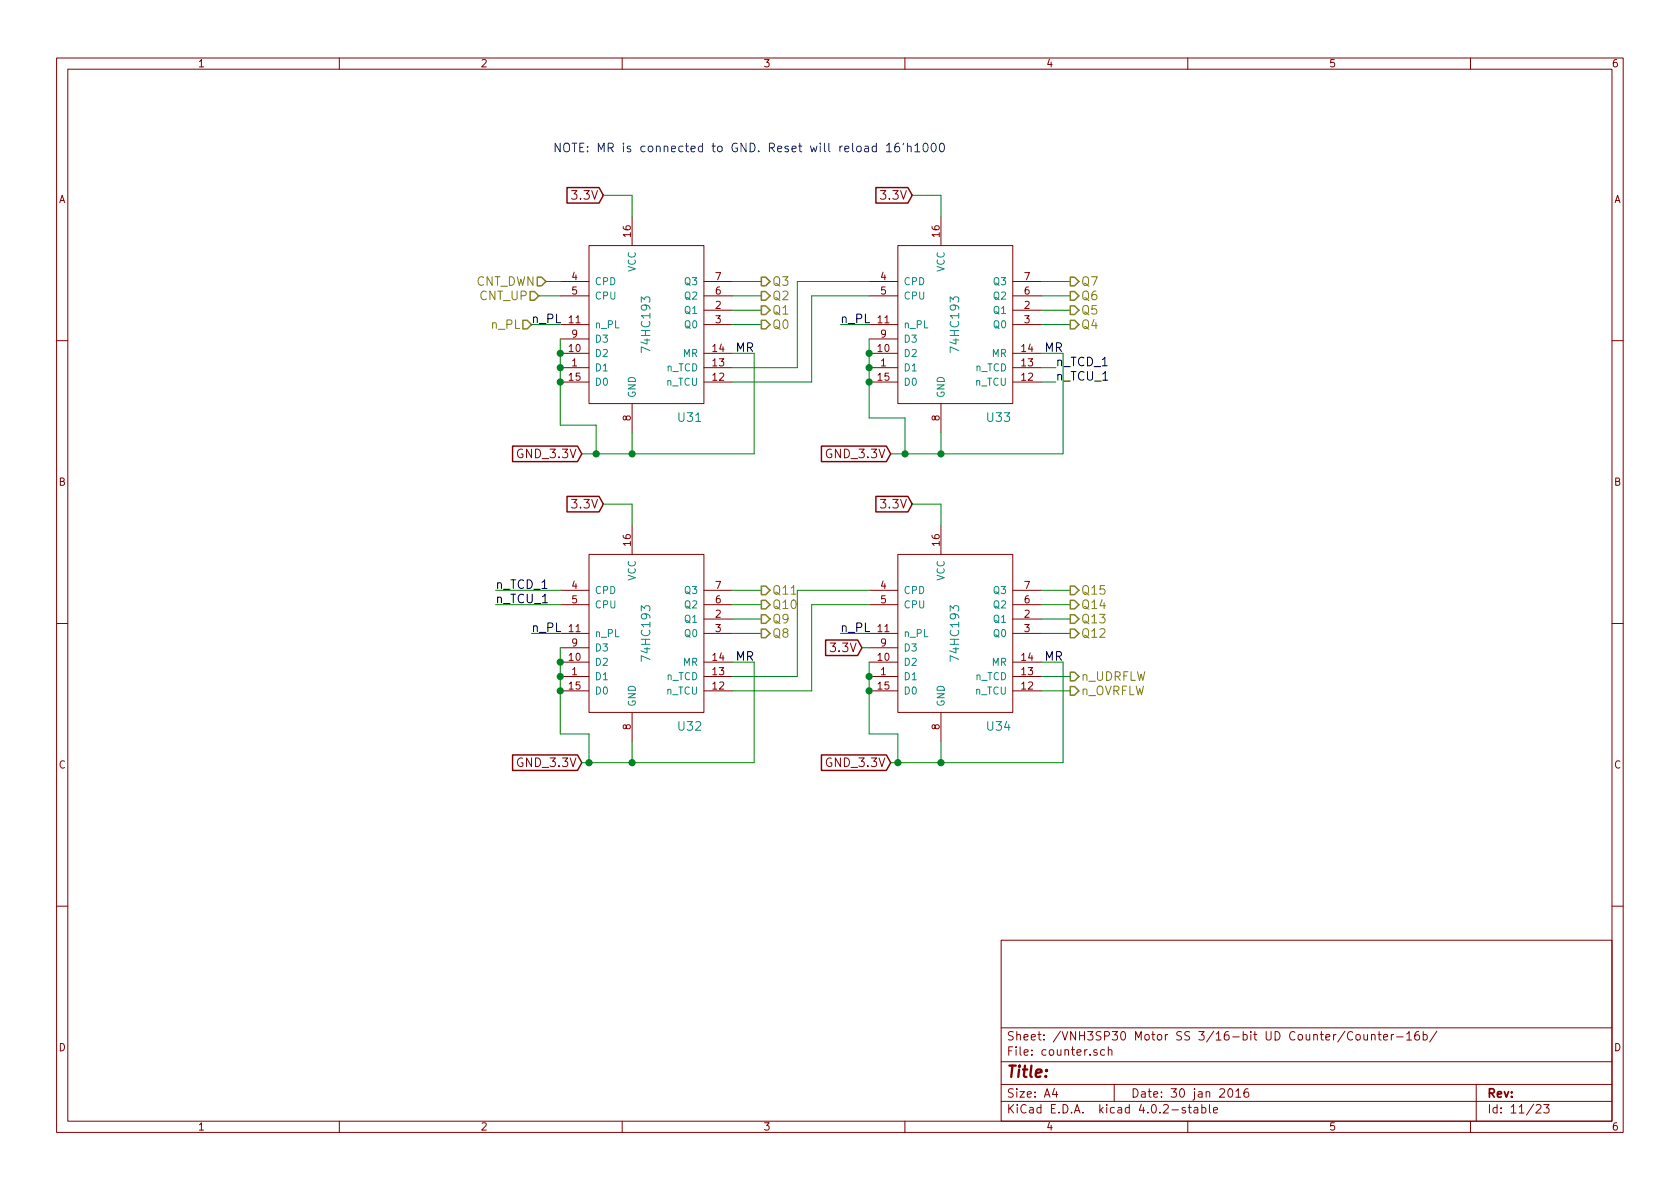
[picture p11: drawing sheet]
<svg xmlns="http://www.w3.org/2000/svg" width="297mm" height="210mm" viewBox="0 0 297 210" stroke-linecap="round" stroke-linejoin="round" font-family="sans-serif">
<g fill="none" stroke="#840000" stroke-width=".18">
<path d="M10 10.3h277v189.9h-277zM12 12.2h273v186.1h-273zM60 10.3v1.9M110 10.3v1.9M160 10.3v1.9M210 10.3v1.9M260 10.3v1.9M111.8 38.3v5.1M166.4 38.3v5.1M99.1 57.4h5M99.1 49.8h5M99.1 52.3h5"/>
<path d="M99.1 59.9h5M104.1 43.4h20.4v28h-20.4zM124.5 54.9h5M124.5 57.4h5M124.5 49.8h5M124.5 52.3h5M153.7 57.4h5M153.7 49.8h5M153.7 52.3h5M153.7 59.9h5M158.7 43.4h20.4v28h-20.4zM179.1 54.9h5"/>
<path d="M179.1 57.4h5M179.1 49.8h5M179.1 52.3h5M10 60.2h2M99.1 65h5M99.1 62.5h5M99.1 67.6h5M111.8 71.4v5M124.5 65h5M124.5 62.5h5M124.5 67.6h5M153.7 65h5"/>
<path d="M153.7 62.5h5M153.7 67.6h5M166.4 71.4v5M179.1 65h5M179.1 62.5h5M179.1 67.6h5M285 60.2h2M104.1 98h20.4v28h-20.4zM111.8 93v5M158.7 98h20.4v28h-20.4zM166.4 93v5M10 110.3h2"/>
<path d="M99.1 119.6h5M99.1 112h5M99.1 104.4h5M99.1 106.9h5M99.1 114.5h5M99.1 117.1h5M124.5 119.6h5M124.5 109.5h5M124.5 112h5M124.5 104.4h5M124.5 106.9h5M124.5 117.1h5"/>
<path d="M153.7 119.6h5M153.7 112h5M153.7 104.4h5M153.7 106.9h5M153.7 114.5h5M153.7 117.1h5M179.1 119.6h5M179.1 109.5h5M179.1 112h5M179.1 104.4h5M179.1 106.9h5M179.1 117.1h5"/>
<path d="M285 110.3h2M99.1 122.2h5M111.8 126v5.1M124.5 122.2h5M153.7 122.2h5M166.4 126v5.1M179.1 122.2h5M10 160.2h2M177 166.3h108v32h-108zM285 160.2h2M60 198.3v1.9M110 198.3v1.9"/>
<path d="M160 198.3v1.9M177 194.8h108M177 191.8h108M177 187.8h108M177 181.8h108M186.4 192.5l-.3 1h.9M186.8 193v1M194 185.7a.37 .37 0 0 0-.6 .1v.2l.6 .2v.1l-.2 .3-.4-.1M195.3 185.7l-.4-.1-.3 .3 .1 .6 .2 .1 .4-.1M196 185.7l.2-.1 .3 .1 .1 .9M196 185.1v1.5M197 191.8v3"/>
<path d="M209.6 195.9a.37 .37 0 0 0-.6 .1l.1 .3 .5 .1 .1 .1-.3 .3-.4-.1M210 198.3v1.9M210.1 195.8h.5M210.3 195.3v1.3l.3 .2M211.2 195.9h.5l.1 .9M211.8 196.2l-.5 .1-.2 .2 .2 .3 .5-.1M212.5 195.9l.4-.1 .3 .3-.1 .6h-.6M212.5 195.3v1.5M213.8 195.3v1.3l.2 .2M214.6 196.3l.7-.1-.1-.3-.4-.1-.2 .2v.7h.6M217.2 192.7l.2-.2a.81 .81 0 0 1 .6 .6 .81 .81 0 0 1-.2 .8l-.2 .1a.79 .79 0 0 1-.4-1.3zM218.5 193l.4-.5v1.5"/>
<path d="M218.5 194h.9M220.6 192.5a.59 .59 0 0 0-.7 .7l.1 .7 .2 .1 .5-.1 .1-.5-.2-.2-.4-.1-.3 .3M239.2 182.6a.7 .7 0 0 0-.9 .2 .7 .7 0 0 0 .1 .9 .55 .55 0 0 0 .8 .1M239.8 183.1l.2-.2 .4 .2 .1 .5-.1 .2-.4 .1-.2-.1zM241.1 182.9l.1 .9 .4 .1 .2-.1M241.8 182.9v1M242.5 183.1l.2-.2 .4 .1v.9M242.5 182.9v1M243.6 182.9h.6M243.8 182.4v1.3l.4 .2M244.6 183.4l.7-.1v-.3l-.4-.1-.3 .2 .1 .7h.6M246 182.9v1"/>
<path d="M246.4 182.9l-.4 .3M246.9 183.4h1.2M248.7 182.8l.4-.4v1.5M248.7 183.9h.9M250.9 182.4a.59 .59 0 0 0-.8 .7l.1 .7 .2 .1 .5-.1 .1-.5-.1-.2-.5-.1-.3 .3M251.6 183l.5-.1 .2 .3-.1 .6h-.6M251.6 182.4v1.5M254.1 182.3l-1.3 2M260 198.3v1.9M261 191.8v6.5M271.6 195.5l.2-.2h.4l.3 .5-1 1h1M272.9 195.3h1l-.5 .6 .4 .1v.7l-.2 .1-.7-.1"/>
</g>
<path d="M100.3 33.2h5.6l.8 1.3-.8 1.4h-5.6zM154.9 33.2h5.6l.8 1.3-.8 1.4h-5.6zM90.6 78.9h11.5l.8 1.4-.8 1.3h-11.5zM145.2 78.9h11.5l.8 1.4-.8 1.3h-11.5zM100.3 87.8h5.6l.8 1.3-.8 1.4h-5.6zM154.9 87.8h5.6l.8 1.3-.8 1.4h-5.6zM146 113.2h5.6l.8 1.3-.8 1.4h-5.6zM90.6 133.5h11.5l.8 1.4-.8 1.3h-11.5zM145.2 133.5h11.5l.8 1.4-.8 1.3h-11.5z" fill="none" stroke="#840000" stroke-width=".25"/>
<g fill="none" stroke="#008400" stroke-width=".18">
<path d="M106.7 34.5h5.1v3.8M161.3 34.5h5.1v3.8M94 57.4h5.1M95.2 52.3h3.9M96.5 49.8h2.6M99.1 59.9v15.3h6.3v5.1M129.5 49.8h5.1M129.5 57.4h5.1M129.5 54.9h5.1M129.5 52.3h5.1M148.6 57.4h5.1M153.7 49.8h-12.7v15.2h-11.5"/>
<path d="M153.7 52.3h-10.2v15.3h-14M153.7 59.9v14h6.3v6.4M184.1 49.8h5.1M184.1 57.4h5.1M184.1 54.9h5.1M184.1 52.3h5.1M111.8 76.4v3.9M129.5 62.5h3.8v17.8h-30.4M166.4 76.4v3.9M184.1 62.5h3.9v17.8h-30.5M184.1 67.6h2.6M184.1 65h2.6"/>
<path d="M106.7 89.1h5.1v3.9M161.3 89.1h5.1v3.9M87.6 104.4h11.5M87.6 106.9h11.5M94 112h5.1M99.1 114.5v15.3h5v5.1M129.5 117.1h3.8v17.8h-30.4M129.5 104.4h5.1M129.5 112h5.1M129.5 109.5h5.1M129.5 106.9h5.1M148.6 112h5.1"/>
<path d="M152.4 114.5h1.3M153.7 106.9h-10.2v15.3h-14M153.7 104.4h-12.7v15.2h-11.5M153.7 117.1v12.7h5v5.1M184.1 117.1h3.9v17.8h-30.5M184.1 104.4h5.1M184.1 112h5.1M184.1 109.5h5.1M184.1 106.9h5.1M184.1 119.6h5.1M111.8 131.1v3.8M166.4 131.1v3.8"/>
<path d="M184.1 122.2h5.1"/>
</g>
<g fill="none" stroke="#848400" stroke-width=".25">
<path d="M92.5 56.6h.7l.8 .8-.8 .8h-.7zM93.7 51.6h.8l.7 .7-.7 .8h-.8zM95 49h.8l.7 .8-.7 .7h-.8zM134.6 56.6h.8l.7 .8-.7 .8h-.8zM134.6 54.1h.8l.7 .8-.7 .7h-.8zM134.6 51.6h.8l.7 .7-.7 .8h-.8zM134.6 49h.8l.7 .8-.7 .7h-.8zM189.2 56.6h.8l.8 .8-.8 .8h-.8zM189.2 54.1h.8l.8 .8-.8 .7h-.8zM189.2 51.6h.8l.8 .7-.8 .8h-.8zM189.2 49h.8l.8 .8-.8 .7h-.8zM134.6 111.2h.8l.7 .8-.7 .8h-.8z"/>
<path d="M134.6 108.7h.8l.7 .8-.7 .7h-.8zM134.6 106.2h.8l.7 .7-.7 .8h-.8zM134.6 103.6h.8l.7 .8-.7 .8h-.8zM189.2 111.2h.8l.8 .8-.8 .8h-.8zM189.2 108.7h.8l.8 .8-.8 .7h-.8zM189.2 106.2h.8l.8 .7-.8 .8h-.8zM189.2 103.6h.8l.8 .8-.8 .8h-.8zM189.2 118.9h.8l.8 .7-.8 .8h-.8zM189.2 121.4h.8l.8 .8-.8 .7h-.8z"/>
</g>
<g fill="#008400" stroke="#008400" stroke-width=".25">
<circle cx="153.7" cy="119.6" r=".51"/>
<circle cx="158.8" cy="134.9" r=".51"/>
<circle cx="153.7" cy="122.2" r=".51"/>
<circle cx="99.1" cy="117.1" r=".51"/>
<circle cx="99.1" cy="119.6" r=".51"/>
<circle cx="104.1" cy="134.9" r=".51"/>
<circle cx="99.1" cy="122.2" r=".51"/>
<circle cx="99.1" cy="62.5" r=".51"/>
<circle cx="99.1" cy="65" r=".51"/>
<circle cx="105.4" cy="80.3" r=".51"/>
<circle cx="99.1" cy="67.6" r=".51"/>
<circle cx="153.7" cy="62.5" r=".51"/>
<circle cx="153.7" cy="65" r=".51"/>
<circle cx="160" cy="80.3" r=".51"/>
<circle cx="153.7" cy="67.6" r=".51"/>
<circle cx="111.8" cy="80.3" r=".51"/>
<circle cx="166.4" cy="80.3" r=".51"/>
<circle cx="111.8" cy="134.9" r=".51"/>
<circle cx="166.4" cy="134.9" r=".51"/>
</g>
<path d="M156.7 25.7l.5-.4v1.5M156.7 26.8h.9M158.9 25.3a.62 .62 0 0 0-.7 .7l.1 .7a.48 .48 0 0 0 .8-.1l-.1-.5a.48 .48 0 0 0-.8 .1M159.8 25.3l-.2 .3M160.5 26v-.1a.36 .36 0 0 1 .6 .2v.7M160.5 25.3v1.5M161.7 25.7l.5-.4v1.5M161.7 26.8h.9M163.3 25.5l.3-.2a.81 .81 0 0 1 .5 .8 .81 .81 0 0 1-.5 .7l-.3-.1-.1-.4zM164.8 25.5l.2-.2a.81 .81 0 0 1 .6 .8 .81 .81 0 0 1-.6 .7l-.2-.1-.2-.4zM166.2 25.5l.3-.2a.81 .81 0 0 1 .5 .8 .81 .81 0 0 1-.5 .7l-.3-.1-.1-.4z" fill="none" stroke="#0000c2" stroke-width=".18"/>
<text font-size="2.8" fill="#840000" x="178" y="190.5">Title:</text>
<text font-size="2.1" fill="#0000c2" x="97.8" y="26.9">NOTE: MR is connected to GND. Reset will reload 16'h1000</text>
<g font-size="2.1" fill="#840000">
<text x="101.4" y="35.3">3.3V</text>
<text x="156" y="35.3">3.3V</text>
<text x="91.7" y="81">GND_3.3V</text>
<text x="146.3" y="81">GND_3.3V</text>
<text x="101.4" y="89.9">3.3V</text>
<text x="156" y="89.9">3.3V</text>
<text x="147.1" y="115.3">3.3V</text>
<text x="91.7" y="135.6">GND_3.3V</text>
<text x="146.3" y="135.6">GND_3.3V</text>
<text x="178" y="184">Sheet: /VNH3SP30 Motor SS 3/16-bit UD Counter/Counter-16b/</text>
<text x="178" y="186.7">File: counter.sch</text>
<text x="178" y="196.9">KiCad E.D.A. kicad 4.0.2-stable</text>
<text x="178" y="194.1">Size: A4</text>
<text x="200" y="194.1">Date: 30 jan 2016</text>
<text x="263" y="194.1">Rev:</text>
<text x="263" y="196.9">Id: 11/23</text>
</g>
<g font-size="2.1" fill="#848400">
<text x="84" y="50.5">CNT_DWN</text>
<text x="84.8" y="53.1">CNT_UP</text>
<text x="136.6" y="53.1">Q2</text>
<text x="136.6" y="50.5">Q3</text>
<text x="191.2" y="53.1">Q6</text>
<text x="191.2" y="50.5">Q7</text>
<text x="86.9" y="58.2">n_PL</text>
<text x="136.6" y="58.2">Q0</text>
<text x="136.6" y="55.6">Q1</text>
<text x="191.2" y="58.2">Q4</text>
<text x="191.2" y="55.6">Q5</text>
<text x="136.6" y="107.7">Q10</text>
<text x="136.6" y="105.2">Q11</text>
<text x="191.2" y="107.7">Q14</text>
<text x="191.2" y="105.2">Q15</text>
<text x="136.6" y="112.8">Q8</text>
<text x="136.6" y="110.2">Q9</text>
<text x="191.2" y="112.8">Q12</text>
<text x="191.2" y="110.2">Q13</text>
<text x="191.2" y="120.4">n_UDRFLW</text>
<text x="191.2" y="122.9">n_OVRFLW</text>
</g>
<g font-size="2.1">
<text x="94" y="57.1">n_PL</text>
<text x="148.6" y="57.1">n_PL</text>
<text x="130" y="62.2">MR</text>
<text x="184.7" y="62.2">MR</text>
<text x="186.7" y="64.8">n_TCD_1</text>
<text x="186.7" y="67.3">n_TCU_1</text>
<text x="87.6" y="104.1">n_TCD_1</text>
<text x="87.6" y="106.7">n_TCU_1</text>
<text x="94" y="111.8">n_PL</text>
<text x="148.6" y="111.8">n_PL</text>
<text x="130" y="116.8">MR</text>
<text x="184.7" y="116.8">MR</text>
</g>
<g font-size="2.1" fill="#008484">
<text x="115" y="61.9" transform="rotate(-90 115 61.9)">74HC193</text>
<text x="169.6" y="61.9" transform="rotate(-90 169.6 61.9)">74HC193</text>
<text x="120" y="74.6">U31</text>
<text x="174.6" y="74.6">U33</text>
<text x="115" y="116.5" transform="rotate(-90 115 116.5)">74HC193</text>
<text x="169.6" y="116.5" transform="rotate(-90 169.6 116.5)">74HC193</text>
<text x="120" y="129.2">U32</text>
<text x="174.6" y="129.2">U34</text>
</g>
<g font-size="1.8" fill="#840000">
<text x="35" y="11.9">1</text>
<text x="85" y="11.9">2</text>
<text x="135" y="11.9">3</text>
<text x="185" y="11.9">4</text>
<text x="235" y="11.9">5</text>
<text x="285" y="11.9">6</text>
<text x="10.4" y="35.9">A</text>
<text x="285.4" y="35.9">A</text>
<text x="111.5" y="41.9" transform="rotate(-90 111.5 41.9)">16</text>
<text x="166.1" y="41.9" transform="rotate(-90 166.1 41.9)">16</text>
<text x="101.1" y="49.5">4</text>
<text x="101.1" y="52.1">5</text>
<text x="126.5" y="52.1">6</text>
<text x="126.5" y="49.5">7</text>
<text x="155.7" y="49.5">4</text>
<text x="155.7" y="52.1">5</text>
<text x="181.1" y="52.1">6</text>
<text x="181.1" y="49.5">7</text>
<text x="100.6" y="57.1">11</text>
<text x="101.1" y="59.7">9</text>
<text x="126.5" y="54.6">2</text>
<text x="126.5" y="57.1">3</text>
<text x="155.2" y="57.1">11</text>
<text x="155.7" y="59.7">9</text>
<text x="181.1" y="54.6">2</text>
<text x="181.1" y="57.1">3</text>
<text x="100.6" y="62.2">10</text>
<text x="101.1" y="64.8">1</text>
<text x="126" y="64.8">13</text>
<text x="126" y="62.2">14</text>
<text x="155.2" y="62.2">10</text>
<text x="155.7" y="64.8">1</text>
<text x="180.6" y="64.8">13</text>
<text x="180.6" y="62.2">14</text>
<text x="100.6" y="67.3">15</text>
<text x="126" y="67.3">12</text>
<text x="155.2" y="67.3">15</text>
<text x="180.6" y="67.3">12</text>
<text x="111.5" y="74.4" transform="rotate(-90 111.5 74.4)">8</text>
<text x="166.1" y="74.4" transform="rotate(-90 166.1 74.4)">8</text>
<text x="10.4" y="85.9">B</text>
<text x="285.4" y="85.9">B</text>
<text x="111.5" y="96.5" transform="rotate(-90 111.5 96.5)">16</text>
<text x="166.1" y="96.5" transform="rotate(-90 166.1 96.5)">16</text>
<text x="101.1" y="104.1">4</text>
<text x="101.1" y="106.7">5</text>
<text x="126.5" y="106.7">6</text>
<text x="126.5" y="104.1">7</text>
<text x="155.7" y="104.1">4</text>
<text x="155.7" y="106.7">5</text>
<text x="181.1" y="106.7">6</text>
<text x="181.1" y="104.1">7</text>
<text x="100.6" y="111.8">11</text>
<text x="126.5" y="109.2">2</text>
<text x="126.5" y="111.8">3</text>
<text x="155.2" y="111.8">11</text>
<text x="181.1" y="109.2">2</text>
<text x="181.1" y="111.8">3</text>
<text x="100.6" y="116.8">10</text>
<text x="101.1" y="119.4">1</text>
<text x="101.1" y="114.3">9</text>
<text x="126" y="119.4">13</text>
<text x="126" y="116.8">14</text>
<text x="155.2" y="116.8">10</text>
<text x="155.7" y="119.4">1</text>
<text x="155.7" y="114.3">9</text>
<text x="180.6" y="119.4">13</text>
<text x="180.6" y="116.8">14</text>
<text x="100.6" y="121.9">15</text>
<text x="126" y="121.9">12</text>
<text x="155.2" y="121.9">15</text>
<text x="180.6" y="121.9">12</text>
<text x="111.5" y="129" transform="rotate(-90 111.5 129)">8</text>
<text x="166.1" y="129" transform="rotate(-90 166.1 129)">8</text>
<text x="10.4" y="135.9">C</text>
<text x="285.4" y="135.9">C</text>
<text x="10.4" y="185.9">D</text>
<text x="285.4" y="185.9">D</text>
<text x="35" y="199.9">1</text>
<text x="85" y="199.9">2</text>
<text x="135" y="199.9">3</text>
<text x="185" y="199.9">4</text>
<text x="235" y="199.9">5</text>
<text x="285" y="199.9">6</text>
</g>
<g font-size="1.8" fill="#008484">
<text x="105.2" y="50.4">CPD</text>
<text x="105.2" y="53">CPU</text>
<text x="112.4" y="48.2" transform="rotate(-90 112.4 48.2)">VCC</text>
<text x="121.1" y="53">Q2</text>
<text x="121.1" y="50.4">Q3</text>
<text x="159.8" y="50.4">CPD</text>
<text x="159.8" y="53">CPU</text>
<text x="167" y="48.2" transform="rotate(-90 167 48.2)">VCC</text>
<text x="175.7" y="53">Q2</text>
<text x="175.7" y="50.4">Q3</text>
<text x="105.2" y="58">n_PL</text>
<text x="121.1" y="55.5">Q1</text>
<text x="121.1" y="58">Q0</text>
<text x="159.8" y="58">n_PL</text>
<text x="175.7" y="55.5">Q1</text>
<text x="175.7" y="58">Q0</text>
<text x="105.2" y="65.7">D1</text>
<text x="105.2" y="60.6">D3</text>
<text x="105.2" y="63.1">D2</text>
<text x="117.8" y="65.7">n_TCD</text>
<text x="120.7" y="63.1">MR</text>
<text x="159.8" y="65.7">D1</text>
<text x="159.8" y="60.6">D3</text>
<text x="159.8" y="63.1">D2</text>
<text x="172.4" y="65.7">n_TCD</text>
<text x="175.3" y="63.1">MR</text>
<text x="105.2" y="68.2">D0</text>
<text x="112.4" y="70.4" transform="rotate(-90 112.4 70.4)">GND</text>
<text x="117.8" y="68.2">n_TCU</text>
<text x="159.8" y="68.2">D0</text>
<text x="167" y="70.4" transform="rotate(-90 167 70.4)">GND</text>
<text x="172.4" y="68.2">n_TCU</text>
<text x="105.2" y="105">CPD</text>
<text x="105.2" y="107.6">CPU</text>
<text x="112.4" y="102.8" transform="rotate(-90 112.4 102.8)">VCC</text>
<text x="121.1" y="107.6">Q2</text>
<text x="121.1" y="105">Q3</text>
<text x="159.8" y="105">CPD</text>
<text x="159.8" y="107.6">CPU</text>
<text x="167" y="102.8" transform="rotate(-90 167 102.8)">VCC</text>
<text x="175.7" y="107.6">Q2</text>
<text x="175.7" y="105">Q3</text>
<text x="105.2" y="112.6">n_PL</text>
<text x="121.1" y="110.1">Q1</text>
<text x="121.1" y="112.6">Q0</text>
<text x="159.8" y="112.6">n_PL</text>
<text x="175.7" y="110.1">Q1</text>
<text x="175.7" y="112.6">Q0</text>
<text x="105.2" y="115.2">D3</text>
<text x="105.2" y="117.7">D2</text>
<text x="120.7" y="117.7">MR</text>
<text x="159.8" y="115.2">D3</text>
<text x="159.8" y="117.7">D2</text>
<text x="175.3" y="117.7">MR</text>
<text x="105.2" y="120.3">D1</text>
<text x="105.2" y="122.8">D0</text>
<text x="112.4" y="125" transform="rotate(-90 112.4 125)">GND</text>
<text x="117.8" y="122.8">n_TCU</text>
<text x="117.8" y="120.3">n_TCD</text>
<text x="159.8" y="120.3">D1</text>
<text x="159.8" y="122.8">D0</text>
<text x="167" y="125" transform="rotate(-90 167 125)">GND</text>
<text x="172.4" y="122.8">n_TCU</text>
<text x="172.4" y="120.3">n_TCD</text>
</g>
</svg>
